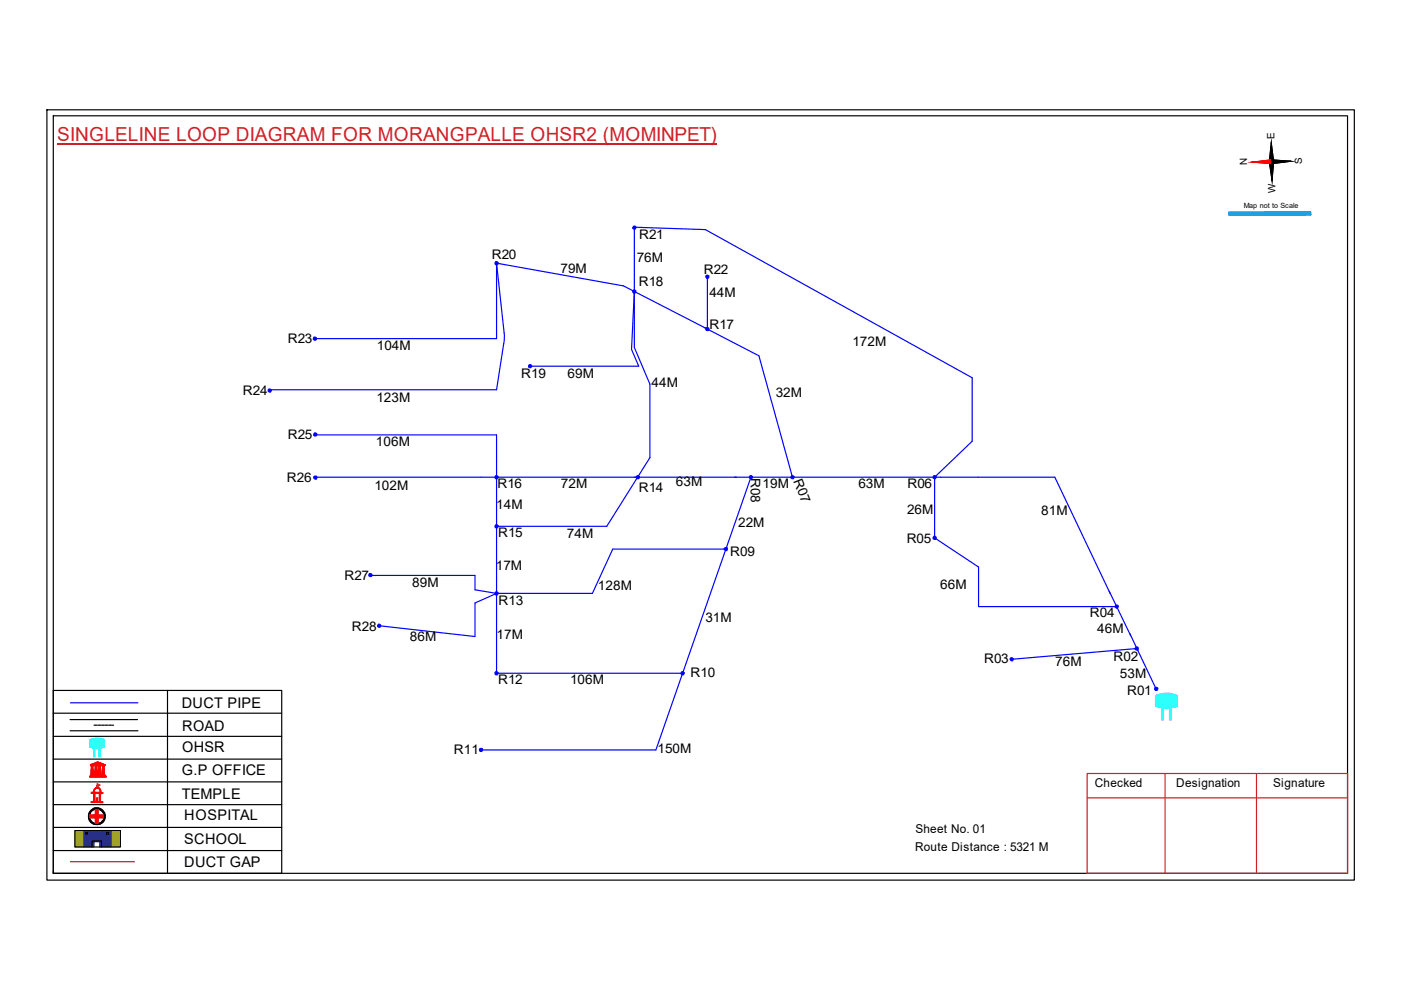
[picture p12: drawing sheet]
<svg xmlns="http://www.w3.org/2000/svg" width="297mm" height="210mm" viewBox="0 0 297 210" stroke-linecap="round" stroke-linejoin="round" font-family="sans-serif">
<path d="M11.3 151.2h48.4M11.3 156.1h48.4M14.9 152.6h14.3M14.9 154.9h14.3M35.5 146.4v38.8M11.3 175.4h48.4M11.3 161h48.4M11.3 165.8h48.4M11.3 170.6h48.4M11.3 180.3h48.4" fill="none" stroke="#000" stroke-width=".25"/>
<path d="M21 158.6h.3v1.8h-.3z" fill-rule="evenodd" fill="#0ffffc"/>
<path d="M21 158.6h.3v1.8h-.3z" fill="none" stroke="#0ffffc" stroke-width=".21"/>
<path d="M19.9 158.6h.2v1.8h-.2z" fill-rule="evenodd" fill="#0ffffc"/>
<path d="M19 156.9l1.6-.4 1.5 .3v1.6l-1.5 .3-1.6-.4zM19.9 158.6h.2v1.8h-.2z" fill="none" stroke="#0ffffc" stroke-width=".21"/>
<path d="M19 156.8a4 4 0 0 1 3.1 0v1.7a4.5 4.5 0 0 1-3-.1z" fill-rule="evenodd" fill="#0ffffc"/>
<path d="M19 156.8a4 4 0 0 1 3.1 0v1.7a4.5 4.5 0 0 1-3-.1z" fill="none" stroke="#0ffffc" stroke-width=".21"/>
<path d="M19 164.6h3.5v.2h-3.5zM19.2 164.3h3.1v.2h-3.1zM19.2 162.1l1.5-.6 1.6 .7zM19.3 162.4l.6-.1-.2 .1 .1 1.7h-.5l.1-1.7zM19.3 164.2h2.8v.1h-2.8zM19.5 162.1l1.2-.5 1.3 .5zM20.1 162.3h.5v1.8h-.5zM20.7 161.7l.2 .1-.2 .3zM20.9 162.3h.5v1.8h-.5zM21.6 162.3l.6 .1h-.1v1.7h-.4l.1-1.7z" fill="none" stroke="#f00" stroke-width=".21"/>
<path d="M21.6 162.3h.5v1.8h-.5z" fill-rule="evenodd" fill="#f00"/>
<path d="M21.6 162.3h.5v1.8h-.5z" fill="none" stroke="#f00" stroke-width=".21"/>
<path d="M20.9 162.3h.5v1.8h-.5z" fill-rule="evenodd" fill="#f00"/>
<path d="M20.9 162.3h.5v1.8h-.5z" fill="none" stroke="#f00" stroke-width=".21"/>
<path d="M20.1 162.3h.5v1.8h-.5z" fill-rule="evenodd" fill="#f00"/>
<path d="M20.1 162.3h.5v1.8h-.5z" fill="none" stroke="#f00" stroke-width=".21"/>
<path d="M19.3 162.3h.5v1.8h-.5z" fill-rule="evenodd" fill="#f00"/>
<path d="M19.3 162.3h.5v1.8h-.5z" fill="none" stroke="#f00" stroke-width=".21"/>
<path d="M20.6 161.7h.4v.4h-.4z" fill-rule="evenodd" fill="#f00"/>
<path d="M19 164.6h3.6v.2h-3.6zM19 164.7h3.6M19.2 164.3h3.1v.2h-3.1zM19.2 164.4h3.1M19.3 164.2h2.8v.1h-2.8zM19.3 164.3h2.8M20.6 161.7h.4v.4h-.4z" fill="none" stroke="#f00" stroke-width=".21"/>
<path d="M19.2 162.1l1-.4a.94 .94 0 0 1 1.1 0l1 .4v.2h-3.1zM19.9 162.1h.7l-.1-.3zM21 161.8l-.1 .3h.7z" fill-rule="evenodd" fill="#f00"/>
<path d="M19.2 162.1l1-.4a.94 .94 0 0 1 1.1 0l1 .4v.2h-3.1zM19.9 162.1l.6-.3 .1 .3zM20.1 168.1h1l-.1 1.9-.9-.1zM20.1 167.2a.73 .73 0 0 1 .9-.2 .73 .73 0 0 1 .4 .9v.2h.4v.1h-.5v1.7l.5 .1v.2l-2.5-.1v-.2h.6v-1.8h-.5v-.1h.5v-.4zM20.1 167.3a.55 .55 0 0 1 1 0l.2 .8-1.4-.1zM20.5 169.2l.1 .6zM20.6 166.5l.1 .5zM21 161.8l.6 .3h-.7z" fill="none" stroke="#f00" stroke-width=".21"/>
<path d="M20.6 166.2l.6 .3-.5 .3z" fill="none" stroke="#e66000" stroke-width=".21"/>
<path d="M20 167.2a.8 .8 0 0 1 1.4 .3v.5l.4 .1v.1l-.5 .1v1.5l.1 .2h.4v.2h-2.5v-.3l.6-.1v-1.6h-.6v-.2h.5zM20.1 167.4l-.2 .6h1.3l-.1-.6-.2-.3h-.5zM20.1 168.3v1.6h.9v-1.7zM20.4 169.2h.3l-.1 .7h-.2z" fill-rule="evenodd" fill="#f00"/>
<path d="M20 167.2a.8 .8 0 0 1 1.4 .3v.5l.4 .1v.1l-.5 .1v1.5l.1 .2h.4v.2h-2.5v-.3l.6-.1v-1.6h-.6v-.2h.5zM20.1 167.4l.3-.3h.5l.2 .3 .1 .6h-1.3zM20.1 168.3l.9-.1v1.7h-.9zM20.4 169.2h.3l-.1 .7h-.2z" fill="none" stroke="#f00" stroke-width=".21"/>
<path d="M20.6 166.5v.5z" fill="#f00"/>
<path d="M20.6 166.5v.5z" fill="none" stroke="#f00" stroke-width=".21"/>
<path d="M20.6 166.5v.5z" fill="#f00"/>
<path d="M20.6 166.5v.5z" fill="none" stroke="#f00" stroke-width=".21"/>
<path d="M20.6 166.5v.5z" fill="#f00"/>
<path d="M20.6 166.5v.5zM20.6 166.5v.5" fill="none" stroke="#f00" stroke-width=".21"/>
<path d="M20.7 166.8l-.1 .2z" fill="#f00"/>
<path d="M20.7 166.8l-.1 .2z" fill="none" stroke="#f00" stroke-width=".21"/>
<path d="M20.7 166.8v.2z" fill="#f00"/>
<path d="M20.7 166.8v.2z" fill="none" stroke="#f00" stroke-width=".21"/>
<path d="M20.6 167h.1z" fill="#f00"/>
<path d="M20.6 167h.1z" fill="none" stroke="#f00" stroke-width=".21"/>
<path d="M20.6 167h.1z" fill="#f00"/>
<path d="M20.6 167h.1z" fill="none" stroke="#f00" stroke-width=".21"/>
<path d="M20.6 166.2l.6 .3-.6 .3z" fill-rule="evenodd" fill="#e66000"/>
<path d="M20.6 166.2l.6 .3-.6 .3z" fill="none" stroke="#e66000" stroke-width=".21"/>
<path d="M11.3 146.4h48.4v38.8h-48.4zM19.9 153.8h.4M20.4 153.8h.2M20.8 153.8h.2M21.1 153.8h.3M21.5 153.8h.3M21.9 153.8h.2M22.3 153.8h.3M22.6 153.8h.3M23.1 153.8h.2M23.4 153.8h.3M23.8 153.8h.3" fill="none" stroke="#000" stroke-width=".25"/>
<path d="M14.9 149h14.3" fill="none" stroke="#00f" stroke-width=".25"/>
<g fill="none" stroke="#000" stroke-width=".21">
<path d="M19.3 172a1.38 1.38 0 0 1 2.4 .2 1.49 1.49 0 0 1-.8 2.4 1.59 1.59 0 0 1-1.7-.8 1.59 1.59 0 0 1 .1-1.8z"/>
<circle cx="20.5" cy="173" r="1.81"/>
<circle cx="20.5" cy="173.1" r="1.78"/>
<circle cx="20.5" cy="173.1" r="1.59"/>
</g>
<path d="M18.7 173a1.81 1.81 0 0 1 3.6 0 1.81 1.81 0 0 1-3.6 0zM19.3 172a1.55 1.55 0 0 0 .2 2.2 1.55 1.55 0 0 0 2.2-.1 1.55 1.55 0 0 0-.2-2.2l-.4-.2a1.37 1.37 0 0 0-1.8 .3z" fill-rule="evenodd" fill="#000"/>
<path d="M19.1 172.8h1.2v-1.1h.5v1.1h1.1v.6h-1.1v1.1h-.5v-1.1h-1.2z" fill="none" stroke="#f00" stroke-width=".25"/>
<path d="M19.1 172.8h1.1v-1.1h.6v1.1h1.1v.6h-1.1v1.1h-.6v-1.1h-1.1z" fill-rule="evenodd" fill="#f00"/>
<path d="M19.1 172.8h1.1v-1.1h.6v1.1h1.1v.6h-1.1v1.1h-.6v-1.1h-1.1z" fill="none" stroke="#f00" stroke-width=".21"/>
<path d="M14.9 182.7h13.6" fill="none" stroke="#f00" stroke-width=".25"/>
<path d="M15.9 176.1h1.9v3.5h-1.9zM23.6 176.1h1.9v3.5h-1.9z" fill-rule="evenodd" fill="#c8c92d"/>
<path d="M15.9 176.1h1.9v3.5h-1.9zM23.6 176.1h1.9v3.5h-1.9z" fill="none" stroke="#c8c92d" stroke-width=".21"/>
<path d="M17.7 176.1h5.9v3.5h-2.5v-1.1h-1.2v1.1h-2.2zM18.2 176.5v.4h.3v-.4zM22.6 176.5v.4h.4v-.4z" fill-rule="evenodd" fill="#293189"/>
<path d="M17.7 176.1h5.9v3.5h-2.5v-1.1h-1.2v1.1h-2.2zM18.2 176.5h.3v.4h-.3zM22.6 176.5h.4v.4h-.4z" fill="none" stroke="#293189" stroke-width=".21"/>
<path d="M9.9 23.3h277.2v163.3h-277.2zM11.3 24.6h274.4v160.6h-274.4zM273.7 34.2l-8.2 .2M15.9 176.1h9.6v3.5h-9.6zM18.2 176.5h.4v.4h-.4zM19.5 179.6v-1.3h2v1.3M22.6 176.5h.5v.4h-.5zM11.3 184.8v.4" fill="none" stroke="#000" stroke-width=".25"/>
<path d="M12.1 30.4h139.9M230.5 164h55.2v21.2h-55.2zM230.5 169.2h55.2M247 164v21.2M266.4 164v21.2" fill="none" stroke="#cd2027" stroke-width=".25"/>
<path d="M269.1 34.3h.9l-.3 4.1zM269.5 30.2l.5 4.1h-.9z" fill="#000"/>
<path d="M269.1 34.3h.9l-.3 4.1zM269.5 30.2l.5 4.1h-.9z" fill="none" stroke="#000" stroke-width=".21"/>
<path d="M265.5 34.4l4.1-.5v.8z" fill="#f00"/>
<path d="M265.5 34.4l4.1-.5v.8z" fill="none" stroke="#f00" stroke-width=".21"/>
<path d="M269.6 33.9l4.1 .3-4.1 .5zM269.1 34.3h.9l-.3 4.1zM269.5 30.2l.5 4.1h-.9z" fill="#000"/>
<path d="M269.1 34.3h.9l-.3 4.1zM269.5 30.2l.5 4.1h-.9zM269.6 33.9l4.1 .3-4.1 .5z" fill="none" stroke="#000" stroke-width=".21"/>
<path d="M273.7 34.2l-8.2 .2" fill="none" stroke="#000" stroke-width=".25"/>
<path d="M265.5 34.4l4.1-.5v.8z" fill="#f00"/>
<path d="M265.5 34.4l4.1-.5v.8z" fill="none" stroke="#f00" stroke-width=".21"/>
<path d="M269.6 33.9l4.1 .3-4.1 .5z" fill="#000"/>
<path d="M269.6 33.9l4.1 .3-4.1 .5z" fill="none" stroke="#000" stroke-width=".21"/>
<path d="M269.6 34.3l-4.1 .1" fill="none" stroke="#f00" stroke-width=".25"/>
<path d="M273.7 34.2l-4.1 .1" fill="none" stroke="#000" stroke-width=".25"/>
<path d="M260.6 45h17.2v.6h-17.2z" fill-rule="evenodd" fill="#0093dd"/>
<path d="M260.6 45h17.2v.6h-17.2z" fill="none" stroke="#0093dd" stroke-width=".21"/>
<path d="M260.6 45h17.3v.6h-17.3z" fill="none" stroke="#0093dd" stroke-width=".25"/>
<g fill="none" stroke="#00f" stroke-width=".25">
<path d="M105.3 55.8l1.6 15.7-1.6 11.1h-48M105.3 55.8v16h-38.5M105.3 55.8l26.9 4.8 17.8 9.2v-11.1M112.4 77.6h23M149.3 69.4l11.6 6 7.1 25.8M66.8 92.2h38.5v50.5h39.4M66.8 101.2h156.8l11.8 24.7M105.3 111.6h23.3l9.2-14.6v-15.6l-3.3-7.7v-25.5l15.1 .5 56.5 31.4v13.5l-7.9 7.6v12.8l9.3 6.2v8.4h29.3M153.9 116.4h-24l-4.3 9.4h-20.3M159.2 101.2l-20.1 57.8h-37.1M78.5 122h22.2M100.7 127.8v7.2l-20.3-2.3"/>
<path d="M235.2 125.3l4.5 9.5M239.6 134.4l5.5 11.7M241.1 137.5l-26.6 2.3"/>
</g>
<path d="M66.6 71.5l.5 .1v.4l-.2 .1-.5-.1z" fill-rule="evenodd" fill="#00f"/>
<path d="M66.6 71.5l.5 .1v.4l-.2 .1-.5-.1z" fill="none" stroke="#00f" stroke-width=".21"/>
<path d="M105.1 55.5l.5 .1v.4l-.2 .1h-.3l-.2-.1z" fill-rule="evenodd" fill="#00f"/>
<path d="M105.1 55.5l.5 .1v.4l-.2 .1h-.3l-.2-.1z" fill="none" stroke="#00f" stroke-width=".21"/>
<path d="M112.2 77.3l.5 .2-.1 .5h-.4l-.1-.2z" fill-rule="evenodd" fill="#00f"/>
<path d="M112.2 77.3l.5 .2-.1 .5h-.4l-.1-.2z" fill="none" stroke="#00f" stroke-width=".21"/>
<path d="M134.3 61.5l.5 .1-.1 .5h-.4l-.1-.1z" fill-rule="evenodd" fill="#00f"/>
<path d="M134.3 61.5l.5 .1-.1 .5h-.4l-.1-.1z" fill="none" stroke="#00f" stroke-width=".21"/>
<path d="M149.8 58.3l.5 .2-.1 .5h-.4l-.2-.2z" fill-rule="evenodd" fill="#00f"/>
<path d="M149.8 58.3l.5 .2-.1 .5h-.4l-.2-.2z" fill="none" stroke="#00f" stroke-width=".21"/>
<path d="M149.8 69.4l.5 .2v.3l-.1 .2h-.4l-.2-.2z" fill-rule="evenodd" fill="#00f"/>
<path d="M149.8 69.4l.5 .2v.3l-.1 .2h-.4l-.2-.2z" fill="none" stroke="#00f" stroke-width=".21"/>
<path d="M105.1 100.8l.5 .2-.2 .5h-.3l-.2-.2z" fill-rule="evenodd" fill="#00f"/>
<path d="M105.1 100.8l.5 .2-.2 .5h-.3l-.2-.2z" fill="none" stroke="#00f" stroke-width=".21"/>
<path d="M135.1 100.8l.5 .2-.2 .5h-.3l-.2-.2z" fill-rule="evenodd" fill="#00f"/>
<path d="M135.1 100.8l.5 .2-.2 .5h-.3l-.2-.2z" fill="none" stroke="#00f" stroke-width=".21"/>
<path d="M78.4 121.6l.5 .2v.3l-.2 .2-.5-.2z" fill-rule="evenodd" fill="#00f"/>
<path d="M78.4 121.6l.5 .2v.3l-.2 .2-.5-.2z" fill="none" stroke="#00f" stroke-width=".21"/>
<path d="M105.1 111.3l.5 .1-.2 .5h-.3l-.2-.1z" fill-rule="evenodd" fill="#00f"/>
<path d="M105.1 111.3l.5 .1-.2 .5h-.3l-.2-.1z" fill="none" stroke="#00f" stroke-width=".21"/>
<path d="M105.1 125.5l.5 .1-.2 .6h-.3l-.2-.2z" fill-rule="evenodd" fill="#00f"/>
<path d="M105.1 125.5l.5 .1-.2 .6h-.3l-.2-.2z" fill="none" stroke="#00f" stroke-width=".21"/>
<path d="M105.1 142.4l.5 .2-.2 .5h-.3l-.2-.2v-.3z" fill-rule="evenodd" fill="#00f"/>
<path d="M105.1 142.4l.5 .2-.2 .5h-.3l-.2-.2v-.3z" fill="none" stroke="#00f" stroke-width=".21"/>
<path d="M144.6 142.4l.5 .2-.2 .5-.5-.2v-.3z" fill-rule="evenodd" fill="#00f"/>
<path d="M144.6 142.4l.5 .2-.2 .5-.5-.2v-.3z" fill="none" stroke="#00f" stroke-width=".21"/>
<path d="M80.2 132.3l.5 .2-.1 .5-.6-.2z" fill-rule="evenodd" fill="#00f"/>
<path d="M80.2 132.3l.5 .2-.1 .5-.6-.2z" fill="none" stroke="#00f" stroke-width=".21"/>
<path d="M153.5 116.2l.3-.1 .4 .1-.1 .6h-.3l-.3-.3z" fill-rule="evenodd" fill="#00f"/>
<path d="M153.5 116.2l.3-.1 .4 .1-.1 .6h-.3l-.3-.3z" fill="none" stroke="#00f" stroke-width=".21"/>
<path d="M167.8 100.8l.6 .2-.2 .5-.5-.2z" fill-rule="evenodd" fill="#00f"/>
<path d="M167.8 100.8l.6 .2-.2 .5-.5-.2z" fill="none" stroke="#00f" stroke-width=".21"/>
<path d="M159 100.8l.6 .2-.2 .5-.5-.2z" fill-rule="evenodd" fill="#00f"/>
<path d="M159 100.8l.6 .2-.2 .5-.5-.2z" fill="none" stroke="#00f" stroke-width=".21"/>
<path d="M198 100.8l.5 .2-.2 .5-.5-.2z" fill-rule="evenodd" fill="#00f"/>
<path d="M198 100.8l.5 .2-.2 .5-.5-.2z" fill="none" stroke="#00f" stroke-width=".21"/>
<path d="M198 113.7l.5 .2v.3l-.2 .2-.5-.2z" fill-rule="evenodd" fill="#00f"/>
<path d="M198 113.7l.5 .2v.3l-.2 .2-.5-.2z" fill="none" stroke="#00f" stroke-width=".21"/>
<path d="M236.6 128.3l.5 .1-.2 .5-.5-.1z" fill-rule="evenodd" fill="#00f"/>
<path d="M236.6 128.3l.5 .1-.2 .5-.5-.1z" fill="none" stroke="#00f" stroke-width=".21"/>
<path d="M214.3 139.4l.5 .2-.1 .5h-.3l-.2-.2z" fill-rule="evenodd" fill="#00f"/>
<path d="M214.3 139.4l.5 .2-.1 .5h-.3l-.2-.2z" fill="none" stroke="#00f" stroke-width=".21"/>
<path d="M240.7 137.4l.2-.2h.3l.1 .1v.5l-.6-.1z" fill-rule="evenodd" fill="#00f"/>
<path d="M240.7 137.4l.2-.2h.3l.1 .1v.5l-.6-.1z" fill="none" stroke="#00f" stroke-width=".21"/>
<path d="M245 145.7l.5 .2-.2 .5h-.3l-.2-.2v-.3z" fill-rule="evenodd" fill="#00f"/>
<path d="M245 145.7l.5 .2-.2 .5h-.3l-.2-.2v-.3z" fill="none" stroke="#00f" stroke-width=".21"/>
<path d="M101.8 158.7h.5l-.2 .6h-.3l-.2-.2z" fill-rule="evenodd" fill="#00f"/>
<path d="M101.8 158.7h.5l-.2 .6h-.3l-.2-.2z" fill="none" stroke="#00f" stroke-width=".21"/>
<path d="M246.5 150v2.7M248.2 150v2.7" fill="none" stroke="#0ffffc" stroke-width=".42"/>
<path d="M245 147.5l1.9-.4h1.4l1.3 .4v2.3l-1.3 .3h-1.3l-2-.4zM246.2 150h.5v2.7h-.5zM247.9 150h.5v2.7h-.5z" fill="none" stroke="#0ffffc" stroke-width=".21"/>
<path d="M245 147.5a5.5 5.5 0 0 1 4.6-.1v2.4a6 6 0 0 1-4.6-.1z" fill-rule="evenodd" fill="#0ffffc"/>
<path d="M245 147.5a5.5 5.5 0 0 1 4.6-.1v2.4a6 6 0 0 1-4.6-.1z" fill="none" stroke="#0ffffc" stroke-width=".21"/>
<path d="M56.9 82.6l.4-.1 .2 .1v.3l-.1 .2h-.3l-.2-.1z" fill-rule="evenodd" fill="#00f"/>
<path d="M56.9 82.6l.4-.1 .2 .1v.3l-.1 .2h-.3l-.2-.1z" fill="none" stroke="#00f" stroke-width=".21"/>
<path d="M66.7 91.8l.5 .1-.2 .6h-.3l-.2-.2z" fill-rule="evenodd" fill="#00f"/>
<path d="M66.7 91.8l.5 .1-.2 .6h-.3l-.2-.2z" fill="none" stroke="#00f" stroke-width=".21"/>
<path d="M66.5 101.1l.3-.2 .4 .1-.1 .6h-.3l-.3-.3z" fill-rule="evenodd" fill="#00f"/>
<path d="M66.5 101.1l.3-.2 .4 .1-.1 .6h-.3l-.3-.3z" fill="none" stroke="#00f" stroke-width=".21"/>
<path d="M134.5 61.8l-.6 12.3 1.5 3.5M100.7 122v3.1l4.6 .7-4.6 2" fill="none" stroke="#00f" stroke-width=".25"/>
<path d="M134.2 48.2l.2-.3h.3l.1 .4-.1 .3h-.3l-.2-.2z" fill-rule="evenodd" fill="#00f"/>
<path d="M134.2 48.2l.2-.3h.3l.1 .4-.1 .3h-.3l-.2-.2z" fill="none" stroke="#00f" stroke-width=".21"/>
<text font-size="4.1" fill="#cd2027" x="12.1" y="29.9">SINGLELINE LOOP DIAGRAM FOR MORANGPALLE OHSR2 (MOMINPET)</text>
<g font-size="3.1">
<text x="38.6" y="150">DUCT PIPE</text>
<text x="38.6" y="154.9">ROAD</text>
<text x="38.6" y="159.5">OHSR</text>
<text x="38.6" y="164.3">G.P OFFICE</text>
<text x="38.6" y="169.3">TEMPLE</text>
<text x="39.1" y="173.9">HOSPITAL</text>
<text x="39.1" y="179">SCHOOL</text>
<text x="39.1" y="183.8">DUCT GAP</text>
</g>
<g font-size="2.8">
<text x="135.5" y="50.7">R21</text>
<text x="104.3" y="54.9">R20</text>
<text x="118.8" y="57.9">79M</text>
<text x="135" y="55.6">76M</text>
<text x="149.2" y="58.1">R22</text>
<text x="135.4" y="60.6">R18</text>
<text x="150.4" y="63.1">44M</text>
<text x="150.4" y="69.9">R17</text>
<text x="61" y="72.7">R23</text>
<text x="79.9" y="74.2">104M</text>
<text x="180.7" y="73.3">172M</text>
<text x="51.5" y="83.8">R24</text>
<text x="110.5" y="80.1">R19</text>
<text x="120.4" y="80.2">69M</text>
<text x="138.1" y="82">44M</text>
<text x="79.8" y="85.2">123M</text>
<text x="164.5" y="84.2">32M</text>
<text x="61" y="93">R25</text>
<text x="79.7" y="94.5">106M</text>
<text x="159.2" y="101.4" transform="rotate(90 159.2 101.4)">R08</text>
<text x="168.2" y="101.9" transform="rotate(68 168.2 101.9)">R07</text>
<text x="60.8" y="102.1">R26</text>
<text x="79.4" y="103.9">102M</text>
<text x="105.2" y="108">14M</text>
<text x="105.4" y="103.4">R16</text>
<text x="118.9" y="103.4">72M</text>
<text x="135.4" y="104.2">R14</text>
<text x="143.3" y="103">63M</text>
<text x="161.7" y="103.5">19M</text>
<text x="182" y="103.5">63M</text>
<text x="192.4" y="103.5">R06</text>
<text x="105.6" y="113.9">R15</text>
<text x="156.5" y="111.8">22M</text>
<text x="192.3" y="109.1">26M</text>
<text x="220.8" y="109.1">81M</text>
<text x="120.2" y="114">74M</text>
<text x="154.8" y="117.9">R09</text>
<text x="192.2" y="115.1">R05</text>
<text x="73" y="123">R27</text>
<text x="87.4" y="124.5">89M</text>
<text x="105.1" y="120.8">17M</text>
<text x="126.8" y="125.1">128M</text>
<text x="199.3" y="124.9">66M</text>
<text x="105.7" y="128.4">R13</text>
<text x="149.6" y="131.9">31M</text>
<text x="231.1" y="130.7">R04</text>
<text x="74.6" y="133.7">R28</text>
<text x="86.9" y="136">86M</text>
<text x="105.3" y="135.4">17M</text>
<text x="232.6" y="134.1">46M</text>
<text x="146.4" y="143.5">R10</text>
<text x="208.7" y="140.5">R03</text>
<text x="223.7" y="141.2">76M</text>
<text x="236.1" y="140.1">R02</text>
<text x="237.4" y="143.8">53M</text>
<text x="105.6" y="145">R12</text>
<text x="120.9" y="144.9">106M</text>
<text x="239" y="147.4">R01</text>
<text x="96.2" y="159.9">R11</text>
<text x="139.4" y="159.7">150M</text>
</g>
<g font-size="2.6">
<text x="232.1" y="167">Checked</text>
<text x="249.4" y="167">Designation</text>
<text x="270" y="167">Signature</text>
<text x="194.1" y="176.6">Sheet No. 01</text>
<text x="194" y="180.3">Route Distance : 5321 M</text>
</g>
<g font-size="2.1">
<text x="270.2" y="29.5" transform="rotate(-91 270.2 29.5)">E</text>
<text x="264.5" y="35.1" transform="rotate(-91 264.5 35.1)">N</text>
<text x="276.1" y="34.8" transform="rotate(-91 276.1 34.8)">S</text>
<text x="270.5" y="40.9" transform="rotate(-91 270.5 40.9)">W</text>
</g>
<text font-size="1.5" x="263.7" y="44.2">Map not to Scale</text>
</svg>
